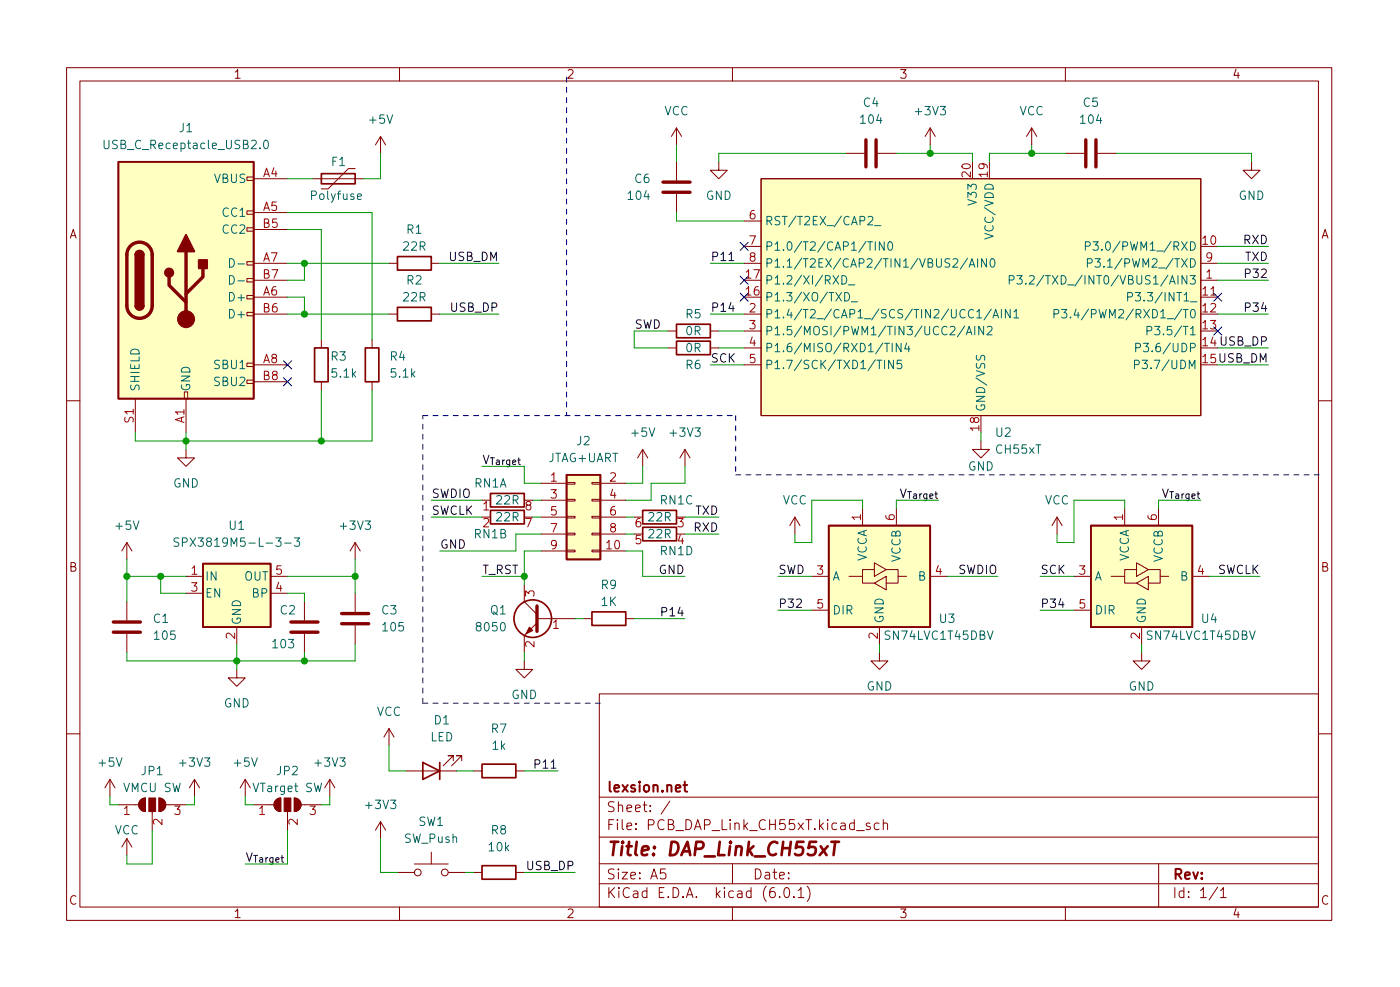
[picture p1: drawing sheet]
<svg xmlns="http://www.w3.org/2000/svg" width="210mm" height="148mm" viewBox="0 0 210 148" stroke-linecap="round" stroke-linejoin="round" font-family="sans-serif">
<g fill="none" stroke="#840000" stroke-width=".15">
<path d="M10 10.2h190v128h-190zM12 12.2h186v124h-186zM60 10.2v2M101.6 19.2v2.6M101.6 19.2l-.8 1.3M101.6 19.2l.8 1.3M110 10.2v2M139.7 19.2l-.8 1.3M139.7 19.2v2.6M139.7 19.2l.8 1.3M154.9 19.2l-.7 1.3M154.9 19.2v2.6"/>
<path d="M154.9 19.2l.8 1.3M160 10.2v2M37.1 39.3h1v.5h-1zM37.1 34.2h1v.5h-1zM37.1 31.7h1v.5h-1zM37.1 26.6h1v.5h-1zM38.1 39.5h5.1M38.1 26.8h5.1M38.1 31.9h5.1M38.1 34.5h5.1M47 26.8h7.6M53.3 25.3h-1l-3 3.1h-1"/>
<path d="M57.1 20.5v2.5M57.1 20.5l-.7 1.3M57.1 20.5l.8 1.3M58.4 39.5h1.3M64.8 39.5h1.2M101.6 24.3v2.8M101.6 29.1v2.8M107.9 24.3v1.3h1.3l-1.3 1.2-1.2-1.2h1.2M111.8 39.5h2.5M111.8 33.2h2.5M111.8 37h2.5M114.3 26.8h66v35.6h-66z"/>
<path d="M127 23h2.8M131.8 23h2.8M160 23h2.8M164.8 23h2.8M180.3 39.5h2.6M188 24.3v1.3h1.2l-1.2 1.2-1.3-1.2h1.3M20.3 59.9v5M27.7 58.8h.5v1.1h-.5zM27.9 59.9v5M37.1 57.1h1v.5h-1zM37.1 54.5h1v.5h-1zM37.1 46.9h1v.5h-1z"/>
<path d="M37.1 44.4h1v.5h-1zM37.1 41.8h1v.5h-1zM38.1 47.2h5.1M38.1 44.6h5.1M38.1 54.8h5.1M38.1 42.1h5.1M38.1 57.3h5.1M48.3 51v1.2M48.3 57.3v1.3M55.9 51v1.2M55.9 57.3v1.3M58.4 47.2h1.3"/>
<path d="M64.8 47.2h1.2M100.3 52.2h1.3M100.3 49.7h1.3M106.7 52.2h1.2M106.7 49.7h1.2M111.8 52.2h2.5M111.8 47.2h2.5M111.8 54.8h2.5M111.8 49.7h2.5M180.3 44.6h2.6M180.3 42.1h2.6M10 60.2h2"/>
<path d="M27.9 67.5v1.2h1.3l-1.3 1.3-1.2-1.3h1.2M81.3 72.6h3.8M81.3 75.1h3.8M81.3 77.6h3.8M85.1 77.5h1.3v.3h-1.3zM85.1 75h1.3v.2h-1.3zM85.1 72.4h1.3v.3h-1.3zM88.9 77.5h1.3v.3h-1.3zM88.9 75h1.3v.2h-1.3zM88.9 72.4h1.3v.3h-1.3zM90.2 72.6h3.8M90.2 75.1h3.8"/>
<path d="M90.2 77.6h3.8M96.5 67.5l-.7 1.2M96.5 67.5v2.5M96.5 67.5l.8 1.2M102.9 67.5l-.8 1.2M102.9 67.5v2.5M102.9 67.5l.7 1.2M119.4 77.6l-.8 1.3M119.4 77.6v2.6M119.4 77.6l.7 1.3M129.5 76.4v2.5M134.6 76.4v2.5"/>
<path d="M147.3 66.2v1.3h-1.3l1.3 1.2 1.3-1.2h-1.3M158.7 77.6l-.7 1.3M158.7 77.6v2.6M158.7 77.6l.8 1.3M168.9 76.4v2.5M174 76.4v2.5M198 60.2h2M19 81.4v2.6M19 90.3v2.8M19 95.2v2.8M19 81.4l-.7 1.3M19 81.4l.8 1.3"/>
<path d="M27.9 86.5h2.6M27.9 89.1h2.6M35.6 94.1v2.6M40.6 86.5h2.6M40.6 89.1h2.6M45.7 90.3v2.8M45.7 95.2v2.8M53.3 81.4v2.6M53.3 89.1v2.8M53.3 93.9v2.8M53.3 81.4l-.7 1.3M53.3 81.4l.8 1.3"/>
<path d="M78.7 99.2v1.3h1.3l-1.3 1.3-1.2-1.3h1.2M78.7 87.8v2.5l1.9 1.9M80.6 93.5l-1.9 1.9v2.6M80.6 92.9h5.8M81.3 82.7h3.8M81.3 80.2h3.8M85.1 82.6h1.3v.2h-1.3zM85.1 80h1.3v.3h-1.3zM87.6 92.9h1.3M88.9 82.6h1.3v.2h-1.3zM88.9 80h1.3v.3h-1.3zM90.2 82.7h3.8"/>
<path d="M90.2 80.2h3.8M94 92.9h1.2M121.9 86.5h2.6M121.9 91.6h2.6M127.5 86.5h2v1h1.8M131.3 85.5h-1.8v1M131.3 84.5l1.8 1-1.8 1zM131.3 87.5l1.8-1v2.1zM132.1 98v1.2h1.2l-1.2 1.3-1.3-1.3h1.3M132.1 94.1v2.6M133.1 85.5h1.8v1h1.2M134.9 86.5v1h-1.8"/>
<path d="M139.7 86.5h2.5M161.3 86.5h2.5M161.3 91.6h2.5M166.9 86.5h2v1h1.8M170.7 85.5h-1.8v1M170.7 84.5l1.8 1-1.8 1zM170.7 87.5l1.8-1v2.1zM171.4 98v1.2h1.3l-1.3 1.3-1.2-1.3h1.2M171.4 94.1v2.6M172.5 85.5h1.7v1h1.3M174.2 86.5v1h-1.7M179.1 86.5h2.5"/>
<path d="M10 110.2h2M16.5 117l-.8 1.3M16.5 117v2.5M16.5 117l.8 1.3M23.9 119.8a1.02 1.02 0 0 1 1 1 1.02 1.02 0 0 1-1 1zM29.2 117l-.8 1.3M29.2 117v2.5M29.2 117l.8 1.3M35.6 100.5v1.3h1.2l-1.2 1.2-1.3-1.2h1.3M36.8 117l-.7 1.3M36.8 117v2.5M36.8 117l.8 1.3"/>
<path d="M44.2 119.8a1.02 1.02 0 0 1 1 1 1.02 1.02 0 0 1-1 1zM49.5 117l-.7 1.3M49.5 117v2.5M49.5 117l.8 1.3M58.4 109.4l-.7 1.3M58.4 109.4v2.5M58.4 109.4l.8 1.3M61 115.7h7.6M68.1 114.2v-.8h-.8h.8l-1.6 1.6M69.3 114.2v-.8h-.7h.7l-1.5 1.6M71.1 115.7h1.3M77.5 115.7h1.2"/>
<path d="M90 104.2h108v32h-108zM90 119.7h108M198 110.2h2M17.8 120.8h3M19 125.9l-.7 1.3M19 125.9v2.5M19 125.9l.8 1.3M21.1 120.1l.3-.2 .4-.1v2a1.02 1.02 0 0 1-.9-.6 1.02 1.02 0 0 1 .2-1.1zM22.9 121.8v2.8M24.9 120.8h3M38.1 120.8h3M41.4 120.1l.4-.2 .4-.1v2a1.02 1.02 0 0 1-1-.6 1.02 1.02 0 0 1 .2-1.1z"/>
<path d="M43.2 121.8v2.8M45.2 120.8h3.1M57.1 123.4l-.7 1.2M57.1 123.4v2.5M57.1 123.4l.8 1.2M59.7 131h2.5M60 136.2v2M62.2 129.7h5.1M64.8 127.9v1.8M67.3 131h2.5M71.1 131h1.3M77.5 131h1.2"/>
<path d="M90 132.7h108M90 129.7h108M90 125.7h108M99.9 130.4h-.7v.8l.2-.2 .5 .1 .1 .2-.1 .5-.2 .1h-.3l-.2-.1M100.6 120.3l-1.3 1.9M110 136.2v2M110 129.7v3M117.1 134.6v.1M117.9 133.3l.3-.1a.94 .94 0 0 1 0 1.5h-.1a1 1 0 0 1-.2-1.4zM119.2 134.6v.1M119.9 133.7l.4-.5v1.5M119.9 134.7h.8"/>
<path d="M121.2 133a1.72 1.72 0 0 1 0 2.3M128.7 124.7h1.1M130.7 123.6l-.4-.1-.2 .3 .1 .2 .5 .1v.4h-.6M132 123.6l-.4-.1-.3 .3v.5l.1 .2h.6M132.7 123.7a.37 .37 0 0 1 .6 .1v.7M132.7 123v1.5M160 136.2v2M174 129.7v6.5M182.9 133.2l-1.3 1.9M183.3 133.7l.4-.5v1.5M183.3 134.7h.9"/>
<circle cx="62.7" cy="131" r=".51"/>
<circle cx="66.8" cy="131" r=".51"/>
</g>
<path d="M124.9 126.4h1.1M125.4 126.4l-.2 2" fill="none" stroke="#840000" stroke-width=".4"/>
<path d="M102.6 117.8h.6M102.8 117.3v1.3l.1 .2h.3" fill="none" stroke="#840000" stroke-width=".3"/>
<g fill="#ffffc2" stroke="#ffffc2" stroke-width=".15">
<path d="M163.8 78.9h15.3v15.2h-15.3z"/>
<path d="M17.8 24.3h20.3v35.6h-20.3z"/>
<path d="M124.5 78.9h15.2v15.2h-15.2z"/>
<path d="M85.1 71.3h5.1v12.7h-5.1z"/>
<path d="M30.5 84.6h10.1v9.5h-10.1z"/>
<path d="M114.3 26.8h66v35.6h-66z"/>
</g>
<g fill="none" stroke="#840000" stroke-width=".25">
<path d="M17.8 24.3h20.3v35.6h-20.3zM20.3 38.3a.64 .64 0 0 1 .7-.7 .64 .64 0 0 1 .6 .7M48.3 26.1h5v1.5h-5zM59.7 38.5h5.1v2h-5.1zM20.3 45.9a.64 .64 0 0 0 .7 .6 .64 .64 0 0 0 .6-.6M47.2 52.2h2.1v5.1h-2.1zM54.9 52.2h2v5.1h-2zM59.7 46.1h5.1v2.1h-5.1zM101.6 51.2h5.1v2h-5.1zM101.6 48.7h5.1v2h-5.1zM73.7 74.1h5v2h-5zM73.7 76.6h5v2h-5z"/>
<path d="M85.1 71.3h5.1v12.7h-5.1zM96.5 79.2h5.1v2h-5.1zM96.5 76.6h5.1v2h-5.1zM124.5 78.9h15.2v15.2h-15.2zM163.8 78.9h15.3v15.2h-15.3zM30.5 84.6h10.1v9.5h-10.1zM88.9 91.9h5.1v2h-5.1zM63.5 114.5l2.5 1.2-2.5 1.3zM66 114.5v2.5M72.4 114.7h5.1v2h-5.1zM72.4 130h5.1v2h-5.1z"/>
<circle cx="80" cy="92.9" r="2.82"/>
</g>
<g fill="#840000" stroke="#840000" stroke-width=".15">
<path d="M41.4 120.1l.4-.2 .4-.1v2a1.02 1.02 0 0 1-1-.6 1.02 1.02 0 0 1 .2-1.1z"/>
<path d="M42.7 119.8h1v2h-1z"/>
<path d="M44.2 119.8a1.02 1.02 0 0 1 1 1 1.02 1.02 0 0 1-1 1z"/>
<path d="M79.5 94.1l.5 .5-1 .6z"/>
<path d="M21.1 120.1l.3-.2 .4-.1v2a1.02 1.02 0 0 1-.9-.6 1.02 1.02 0 0 1 .2-1.1z"/>
<path d="M22.4 119.8h1v2h-1z"/>
<path d="M23.9 119.8a1.02 1.02 0 0 1 1 1 1.02 1.02 0 0 1-1 1z"/>
<circle cx="27.9" cy="47.9" r="1.27"/>
</g>
<g fill="none" stroke="#840000" stroke-width=".51">
<path d="M19.6 36.9a1.91 1.91 0 0 1 2.1-.4 1.91 1.91 0 0 1 1.2 1.8v7.6a1.91 1.91 0 0 1-1.9 1.9 1.91 1.91 0 0 1-2-1.9v-7.6a1.91 1.91 0 0 1 .6-1.4zM27.9 37.8v10.1M99.6 27.3h4M99.6 28.9h4M130 21v4.1M131.6 21v4.1M163.1 21v4.1M164.6 21v4.1M25.4 41.6v1.2l2.5 2.6M30.5 40.3v1.3l-2.6 2.5M17 94.9h4.1M17 93.4h4.1"/>
<path d="M43.7 94.9h4.1M43.7 93.4h4.1M51.3 93.6h4.1M51.3 92.1h4.1M80.6 91v3.8"/>
</g>
<g fill="#840000" stroke="#840000" stroke-width=".25">
<path d="M20.3 45.9h1.3a.64 .64 0 0 1-.6 .6 .64 .64 0 0 1-.7-.6z"/>
<path d="M20.3 38.3h1.3v7.6h-1.3z"/>
<path d="M20.5 37.8a.64 .64 0 0 1 .7-.1 .64 .64 0 0 1 .4 .6h-1.3z"/>
<path d="M27.9 35.2l1.3 2.6h-2.5z"/>
<path d="M29.8 39h1.3v1.3h-1.3z"/>
<circle cx="25.4" cy="40.9" r=".63"/>
</g>
<g fill="none" stroke="#006464" stroke-width=".15">
<path d="M15.6 21.1v1l.3 .2h.3l.2-.2v-1M34.5 38.8a.64 .64 0 0 1 .7 .7 .64 .64 0 0 1-.7 .6zM35.7 39.6h1M39.8 21.1h.1a.69 .69 0 0 1 .5 .5 .69 .69 0 0 1-.3 .7h-.1a.69 .69 0 0 1-.5-.5 .69 .69 0 0 1 .3-.7zM53.7 29.5l.6-.1-.1-.2-.3-.1-.2 .2v.6h.5M130.3 36.3h.7M130.4 32.6l.4-.1 .2 .1 .1 .2-.8 1h.8M131.3 33.9h1M131.5 36.3v1.3M132.8 36.3v1.3l-.7-1.3v1.3M133.5 36.4l.1-.1a.69 .69 0 0 1 .5 .5 .69 .69 0 0 1-.2 .7l-.1 .1a.69 .69 0 0 1-.3-1.2zM145.3 38.8l-1.1 1.6"/>
<path d="M145.7 39.7h.6M146.8 38.8v1.3M148.1 38.8v1.3l-.7-1.3v1.3M148.9 38.9l.1-.1a.69 .69 0 0 1 .5 .6 .69 .69 0 0 1-.3 .6l-.1 .1a.69 .69 0 0 1-.5-.5 .69 .69 0 0 1 .3-.7zM163 37l.6-.1 .1-.2v-.3l-.2-.1h-.5v1.3M163.3 39.5l.6-.1 .1-.1v-.3l-.2-.2h-.5v1.3M164.2 36.3h.7l-.4 .5 .4 .1v.5l-.2 .2h-.4l-.1-.2M164.5 38.8h.7l-.4 .5 .4 .1v.6l-.2 .1h-.4l-.1-.1M34.5 41.4a.64 .64 0 0 1 .7 .6 .64 .64 0 0 1-.7 .6zM35.7 42.2h1M126.4 41.4a.64 .64 0 0 1 .8 .6 .64 .64 0 0 1-.8 .6zM126.9 43.9a.64 .64 0 0 1 .7 .7 .64 .64 0 0 1-.7 .6z"/>
<path d="M127.4 42.8h1M127.8 45.3h1M132.8 51.5h.8M132.8 54.1v1.2M134 51.5v1.3M134.2 54.1v1.2l-.7-1.2v1.2M135.3 51.5v1.3l-.7-1.3v1.3M135.4 54.1h-.6l-.1 .6 .2-.1h.4l.1 .2v.4l-.2 .1-.5-.1M136.2 51.5l-.3 .9h.8M136.5 52v.8M144.9 48.9l-1.1 1.7M145.1 50.3l.4-1.3 .5 1.3"/>
<path d="M145.2 49.9h.6M145.5 40.1l.5-1.3 .4 1.3M146.4 49v1.3M146.7 53.3l-.1 .5 .3 .3 .3-.2 .2-.5h.4l.1 .2-.1 .5M146.7 46.8l.4-.3v1.2M146.7 47.7h.7M147.7 49v1.3l-.7-1.3v1.3M148.3 49.1l.5-.1 .1 .1 .1 .3-.8 .9h.8M148.9 46.4l-1.1 1.6M149.1 47.7l.4-1.2 .5 1.2M149.2 47.4h.6M150.4 46.5v1.2"/>
<path d="M151.6 42h.6l.1-.2-.1-.3-.1-.1h-.5v1.2M151.7 46.5v1.2l-.7-1.2v1.2M152.3 46.8l.3-.3v1.2M152.3 47.7h.7M152.7 41.4h.8l-.4 .5 .3 .1v.5l-.1 .1h-.4l-.2-.1M154.1 42.5v.1M154.6 41.5l.5-.1 .2 .1v.2l-.8 .9h.8M158.3 47.1h.6l.1-.2v-.3l-.2-.1h-.5v1.2M159.4 46.5h.8l-.4 .4 .4 .2v.5l-.2 .1h-.4l-.2-.1M160.8 47.6v.1M169.4 44.6l.6-.1 .1-.2-.1-.3-.2-.1h-.4v1.3M170.4 54.7h.6l.1-.2-.1-.3-.1-.1h-.5v1.2"/>
<path d="M170.6 52.2l.6-.1 .1-.1-.1-.3-.2-.2h-.4v1.3M172.3 49.7l.6-.1 .1-.2-.1-.3-.2-.1h-.4v1.3M26.9 80.8l-.5-.1-.2 .2v.3l.5 .3 .2 .3-.3 .2h-.5M27.4 81.4h.6l.1-.2v-.3l-.2-.2h-.5v1.3M42.8 81.5h.9M44.2 80.7h.8l-.4 .5 .3 .2v.5l-.1 .1h-.4l-.2-.1"/>
</g>
<path d="M109.5 39.1h.7" fill="none" stroke="#0f0f0f" stroke-width=".15"/>
<path d="M85.1 11.6v50.8M63.5 62.4h47M110.5 62.4v8.9M110.5 71.3h87.6M63.5 105.6v-43.2M90.2 105.6h-26.7" fill="none" stroke="#0000c2" stroke-width=".15" stroke-dasharray=".8 .8"/>
<g fill="none" stroke="#009600" stroke-width=".15">
<path d="M43.2 39.5h15.2M43.2 31.9h12.7v19.1M43.2 34.5h5.1v16.5M43.2 26.8h3.8M45.7 39.5v2.6h-2.5M57.1 23v3.8h-2.5M66 39.5h8.9M101.6 21.8v2.5M101.6 31.9v1.3h10.2M106.7 39.5h5.1M127 23h-19.1v1.3M134.6 23h11.4v1.3"/>
<path d="M139.7 21.8v1.2M154.9 21.8v1.2M160 23h-11.4v1.3M167.6 23h20.4v1.3M182.9 39.5h7.6M182.9 37h7.6M43.2 47.2h15.2M43.2 44.6h2.5v2.6M48.3 58.6v7.6M55.9 58.6v7.6h-35.6v-1.3M66 47.2h8.9M100.3 49.7h-5.1v2.5h5.1"/>
<path d="M106.7 47.2h5.1M106.7 54.8h5.1M107.9 49.7h3.9M107.9 52.2h3.9M182.9 47.2h7.6M182.9 52.2h7.6M182.9 54.8h7.6M182.9 42.1h7.6M27.9 64.9v2.6M64.8 75.1h7.6M64.8 77.6h7.6M72.4 70h6.3v2.6h2.6"/>
<path d="M80 75.1h1.3M80 77.6h1.3M94 77.6h1.2M96.5 70v2.6h-2.5M102.9 70v2.6h-5.1v2.5h-3.8M102.9 77.6h5M129.5 76.4v-1.3h-7.6v6.3h-2.5v-1.2M141 75.1h-6.4v1.3M147.3 64.9v1.3M168.9 76.4v-1.3h-7.6v6.3h-2.6v-1.2M180.3 75.1h-6.3v1.3M19 86.5h8.9"/>
<path d="M19 84v6.3M24.1 86.5v2.6h3.8M35.6 96.7v3.8M43.2 89.1h2.5v1.2M43.2 86.5h10.1M45.7 98v1.2M53.3 96.7v2.5h-34.3v-1.2M53.3 84v5.1M72.4 86.5h6.3M78.7 98v1.2M81.3 80.2h-3.8v2.5h-11.5M81.3 82.7h-2.6v5.1"/>
<path d="M86.4 92.9h1.2M94 82.7h2.5v3.8h6.4M94 80.2h1.2M95.2 92.9h7.7M102.9 80.2h5M116.8 86.5h5.1M116.8 91.6h5.1M132.1 96.7v1.3M142.2 86.5h7.7M156.2 86.5h5.1M156.2 91.6h5.1M171.4 96.7v1.3"/>
<path d="M181.6 86.5h7.6M16.5 119.5v1.3h1.3M29.2 119.5v1.3h-1.3M36.8 119.5v1.3h1.3M49.5 119.5v1.3h-1.2M58.4 111.9v3.8h2.6M68.6 115.7h2.5M78.7 115.7h5.1M22.9 124.6v5.1h-3.9v-1.3M43.2 124.6v5.1h-6.4M57.1 125.9v5.1h2.6M69.8 131h1.3"/>
<path d="M78.7 131h7.7"/>
</g>
<g fill="none" stroke="#000084" stroke-width=".15">
<path d="M111.2 36.4l1.2 1.2M112.4 36.4l-1.2 1.2M42.6 54.2l1.2 1.2M42.6 56.7l1.2 1.2M43.8 54.2l-1.2 1.2M43.8 56.7l-1.2 1.2M111.2 41.5l1.2 1.2M111.2 44l1.2 1.2M112.4 41.5l-1.2 1.2M112.4 44l-1.2 1.2M182.3 44l1.2 1.2M182.3 49.1l1.2 1.2"/>
<path d="M183.5 44l-1.2 1.2M183.5 49.1l-1.2 1.2"/>
</g>
<g fill="#009600" stroke="#009600" stroke-width=".15">
<circle cx="53.3" cy="86.5" r=".46"/>
<circle cx="45.7" cy="39.5" r=".46"/>
<circle cx="45.7" cy="47.2" r=".46"/>
<circle cx="35.6" cy="99.2" r=".46"/>
<circle cx="45.7" cy="99.2" r=".46"/>
<circle cx="24.1" cy="86.5" r=".46"/>
<circle cx="78.7" cy="86.5" r=".46"/>
<circle cx="19" cy="86.5" r=".46"/>
<circle cx="48.3" cy="66.2" r=".46"/>
<circle cx="27.9" cy="66.2" r=".46"/>
<circle cx="139.7" cy="23" r=".46"/>
<circle cx="154.9" cy="23" r=".46"/>
</g>
<text font-size="2.8" fill="#840000" x="91" y="128.5">Title: DAP_Link_CH55xT</text>
<g font-size="2.1" fill="#840000">
<text x="91" y="118.9">lexsion.net</text>
<text x="91" y="124.6">File: PCB_DAP_Link_CH55xT.kicad_sch</text>
<text x="91" y="121.9">Sheet: /</text>
<text x="91" y="134.8">KiCad E.D.A. kicad (6.0.1)</text>
<text x="91" y="132">Size: A5</text>
<text x="113" y="132">Date:</text>
<text x="176" y="132">Rev:</text>
<text x="176" y="134.8">Id: 1/1</text>
</g>
<g font-size="1.8" fill="#840000">
<text x="35" y="11.8">1</text>
<text x="85" y="11.8">2</text>
<text x="135" y="11.8">3</text>
<text x="185" y="11.8">4</text>
<text x="10.3" y="35.8">A</text>
<text x="198.4" y="35.8">A</text>
<text x="10.3" y="85.8">B</text>
<text x="198.4" y="85.8">B</text>
<text x="10.3" y="135.8">C</text>
<text x="35" y="137.8">1</text>
<text x="85" y="137.8">2</text>
<text x="135" y="137.8">3</text>
<text x="185" y="137.8">4</text>
<text x="198.4" y="135.8">C</text>
</g>
<g font-size="1.8" fill="#006464">
<text x="99.7" y="17.3">VCC</text>
<text x="129.7" y="16">C4</text>
<text x="137.6" y="17.3">+3V3</text>
<text x="153.1" y="17.3">VCC</text>
<text x="162.7" y="16">C5</text>
<text x="16.2" y="22.4">USB_C_Receptacle_USB2.0</text>
<text x="27" y="19.8">J1</text>
<text x="55.6" y="18.6">+5V</text>
<text x="129.3" y="18.6">104</text>
<text x="162.4" y="18.6">104</text>
<text x="32.2" y="27.5">VBUS</text>
<text x="49.8" y="24.9">F1</text>
<text x="95.3" y="27.5">C6</text>
<text x="33.5" y="32.5">CC1</text>
<text x="33.5" y="35.1">CC2</text>
<text x="46.8" y="30">Polyfuse</text>
<text x="61.1" y="35.1">R1</text>
<text x="94.4" y="30">104</text>
<text x="106" y="30">GND</text>
<text x="114.8" y="33.8">RST/T2EX_/CAP2_</text>
<text x="146.7" y="30.5" transform="rotate(-90 146.7 30.5)">V33</text>
<text x="149.2" y="35.3" transform="rotate(-90 149.2 35.3)">VCC/VDD</text>
<text x="186" y="30">GND</text>
<text x="60.6" y="37.6">22R</text>
<text x="114.8" y="37.6">P1.0/T2/CAP1/TIN0</text>
<text x="114.8" y="40.2">P1.1/T2EX/CAP2/TIN1/VBUS2/AIN0</text>
<text x="165.2" y="37.6">P3.0/PWM1_/RXD</text>
<text x="165.4" y="40.2">P3.1/PWM2_/TXD</text>
<text x="34.8" y="45.2">D+</text>
<text x="34.8" y="47.8">D+</text>
<text x="60.6" y="45.2">22R</text>
<text x="61.1" y="42.7">R2</text>
<text x="103" y="47.8">R5</text>
<text x="114.8" y="45.2">P1.3/XO/TXD_</text>
<text x="114.8" y="42.7">P1.2/XI/RXD_</text>
<text x="114.8" y="47.8">P1.4/T2_/CAP1_/SCS/TIN2/UCC1/AIN1</text>
<text x="155.9" y="42.7">P3.2/TXD_/INT0/VBUS1/AIN3</text>
<text x="161.6" y="47.8">P3.4/PWM2/RXD1_/T0</text>
<text x="170.9" y="45.2">P3.3/INT1_</text>
<text x="103" y="52.9">0R</text>
<text x="103" y="50.3">0R</text>
<text x="114.8" y="50.3">P1.5/MOSI/PWM1/TIN3/UCC2/AIN2</text>
<text x="114.8" y="52.9">P1.6/MISO/RXD1/TIN4</text>
<text x="172" y="52.9">P3.6/UDP</text>
<text x="173.6" y="50.3">P3.5/T1</text>
<text x="21" y="58.8" transform="rotate(-90 21 58.8)">SHIELD</text>
<text x="28.6" y="58.8" transform="rotate(-90 28.6 58.8)">GND</text>
<text x="32.4" y="55.4">SBU1</text>
<text x="32.4" y="57.9">SBU2</text>
<text x="49.7" y="54.1">R3</text>
<text x="49.9" y="56.7">5.1k</text>
<text x="58.6" y="54.1">R4</text>
<text x="58.8" y="56.7">5.1k</text>
<text x="103" y="55.4">R6</text>
<text x="114.8" y="55.4">P1.7/SCK/TXD1/TIN5</text>
<text x="171.7" y="55.4">P3.7/UDM</text>
<text x="94.9" y="65.6">+5V</text>
<text x="100.8" y="65.6">+3V3</text>
<text x="148" y="61.9" transform="rotate(-90 148 61.9)">GND/VSS</text>
<text x="149.6" y="65.6">U2</text>
<text x="82.3" y="69.4">JTAG+UART</text>
<text x="86.6" y="66.8">J2</text>
<text x="145.4" y="70.6">GND</text>
<text x="149.6" y="68.1">CH55xT</text>
<text x="26" y="73.2">GND</text>
<text x="71.3" y="73.2">RN1A</text>
<text x="74.6" y="75.7">22R</text>
<text x="99.2" y="75.7">RN1C</text>
<text x="117.5" y="75.7">VCC</text>
<text x="156.9" y="75.7">VCC</text>
<text x="17.5" y="79.5">+5V</text>
<text x="28.2" y="82.1">SPX3819M5-L-3-3</text>
<text x="34.4" y="79.5">U1</text>
<text x="51.3" y="79.5">+3V3</text>
<text x="71.3" y="80.8">RN1B</text>
<text x="74.6" y="78.3">22R</text>
<text x="97.4" y="80.8">22R</text>
<text x="97.4" y="78.3">22R</text>
<text x="99.2" y="83.3">RN1D</text>
<text x="30.7" y="87.2">IN</text>
<text x="30.7" y="89.7">EN</text>
<text x="36.7" y="87.2">OUT</text>
<text x="37.9" y="89.7">BP</text>
<text x="90.3" y="88.4">R9</text>
<text x="125" y="87.2">A</text>
<text x="130.2" y="84.4" transform="rotate(-90 130.2 84.4)">VCCA</text>
<text x="135.3" y="84.4" transform="rotate(-90 135.3 84.4)">VCCB</text>
<text x="137.9" y="87.2">B</text>
<text x="164.3" y="87.2">A</text>
<text x="169.5" y="84.4" transform="rotate(-90 169.5 84.4)">VCCA</text>
<text x="174.6" y="84.4" transform="rotate(-90 174.6 84.4)">VCCB</text>
<text x="177.3" y="87.2">B</text>
<text x="23" y="93.5">C1</text>
<text x="36.2" y="93.9" transform="rotate(-90 36.2 93.9)">GND</text>
<text x="42.1" y="92.2">C2</text>
<text x="57.3" y="92.2">C3</text>
<text x="57.6" y="94.8">105</text>
<text x="71.7" y="94.8">8050</text>
<text x="73.7" y="92.2">Q1</text>
<text x="90.3" y="91">1K</text>
<text x="125" y="92.2">DIR</text>
<text x="132.7" y="93.6" transform="rotate(-90 132.7 93.6)">GND</text>
<text x="141.1" y="93.5">U3</text>
<text x="164.3" y="92.2">DIR</text>
<text x="172.1" y="93.6" transform="rotate(-90 172.1 93.6)">GND</text>
<text x="180.5" y="93.5">U4</text>
<text x="23.3" y="96">105</text>
<text x="41.1" y="97.3">103</text>
<text x="133.1" y="96">SN74LVC1T45DBV</text>
<text x="172.5" y="96">SN74LVC1T45DBV</text>
<text x="33.6" y="106.2">GND</text>
<text x="56.6" y="107.5">VCC</text>
<text x="76.8" y="104.9">GND</text>
<text x="130.1" y="103.7">GND</text>
<text x="169.5" y="103.7">GND</text>
<text x="64.6" y="111.3">LED</text>
<text x="65.2" y="108.7">D1</text>
<text x="73.8" y="110">R7</text>
<text x="73.9" y="112.6">1k</text>
<text x="14.9" y="115.1">+5V</text>
<text x="18.6" y="118.9">VMCU SW</text>
<text x="21.3" y="116.4">JP1</text>
<text x="27.1" y="115.1">+3V3</text>
<text x="35.2" y="115.1">+5V</text>
<text x="38.2" y="118.9">VTarget SW</text>
<text x="41.6" y="116.4">JP2</text>
<text x="47.4" y="115.1">+3V3</text>
<text x="17.2" y="125.3">VCC</text>
<text x="55.1" y="121.4">+3V3</text>
<text x="62.9" y="124">SW1</text>
<text x="73.8" y="125.3">R8</text>
<text x="60.7" y="126.5">SW_Push</text>
<text x="73.5" y="127.8">10k</text>
</g>
<g font-size="1.8" fill="#a90000">
<text x="39.5" y="26.6">A4</text>
<text x="145.8" y="26.5" transform="rotate(-90 145.8 26.5)">20</text>
<text x="148.3" y="26.5" transform="rotate(-90 148.3 26.5)">19</text>
<text x="39.5" y="31.7">A5</text>
<text x="39.5" y="34.2">B5</text>
<text x="112.5" y="32.9">6</text>
<text x="39.5" y="39.3">A7</text>
<text x="39.5" y="41.8">B7</text>
<text x="112" y="41.8">17</text>
<text x="112.5" y="36.7">7</text>
<text x="112.5" y="39.3">8</text>
<text x="180.6" y="36.7">10</text>
<text x="181.1" y="41.8">1</text>
<text x="181.1" y="39.3">9</text>
<text x="39.5" y="44.4">A6</text>
<text x="39.5" y="46.9">B6</text>
<text x="112" y="44.4">16</text>
<text x="112.5" y="46.9">2</text>
<text x="180.6" y="44.4">11</text>
<text x="180.6" y="46.9">12</text>
<text x="112.5" y="49.4">3</text>
<text x="112.5" y="52">4</text>
<text x="180.6" y="49.4">13</text>
<text x="39.5" y="54.5">A8</text>
<text x="39.5" y="57.1">B8</text>
<text x="112.5" y="54.5">5</text>
<text x="20.1" y="63.5" transform="rotate(-90 20.1 63.5)">S1</text>
<text x="27.7" y="63.5" transform="rotate(-90 27.7 63.5)">A1</text>
<text x="147.1" y="64.6" transform="rotate(-90 147.1 64.6)">18</text>
<text x="72.5" y="76.6">1</text>
<text x="78.9" y="76.6">8</text>
<text x="82.7" y="72.3">1</text>
<text x="82.7" y="74.8">3</text>
<text x="82.7" y="77.4">5</text>
<text x="91.6" y="72.3">2</text>
<text x="91.6" y="74.8">4</text>
<text x="91.6" y="77.4">6</text>
<text x="72.5" y="79.2">2</text>
<text x="78.9" y="79.2">7</text>
<text x="82.7" y="79.9">7</text>
<text x="82.7" y="82.5">9</text>
<text x="91.1" y="82.5">10</text>
<text x="91.6" y="79.9">8</text>
<text x="95.4" y="81.7">5</text>
<text x="95.4" y="79.2">6</text>
<text x="101.7" y="81.7">4</text>
<text x="101.7" y="79.2">3</text>
<text x="129.3" y="78.1" transform="rotate(-90 129.3 78.1)">1</text>
<text x="134.4" y="78.1" transform="rotate(-90 134.4 78.1)">6</text>
<text x="168.7" y="78.1" transform="rotate(-90 168.7 78.1)">1</text>
<text x="173.7" y="78.1" transform="rotate(-90 173.7 78.1)">6</text>
<text x="28.7" y="86.3">1</text>
<text x="28.7" y="88.8">3</text>
<text x="41.4" y="88.8">4</text>
<text x="41.4" y="86.3">5</text>
<text x="80.3" y="89.6" transform="rotate(-90 80.3 89.6)">3</text>
<text x="122.7" y="86.3">3</text>
<text x="140.5" y="86.3">4</text>
<text x="162.1" y="86.3">3</text>
<text x="179.8" y="86.3">4</text>
<text x="35.3" y="95.9" transform="rotate(-90 35.3 95.9)">2</text>
<text x="83" y="94.4">1</text>
<text x="122.7" y="91.3">5</text>
<text x="131.8" y="95.9" transform="rotate(-90 131.8 95.9)">2</text>
<text x="162.1" y="91.3">5</text>
<text x="171.2" y="95.9" transform="rotate(-90 171.2 95.9)">2</text>
<text x="80.3" y="97.2" transform="rotate(-90 80.3 97.2)">2</text>
<text x="18.6" y="122.3">1</text>
<text x="24.4" y="123.8" transform="rotate(-90 24.4 123.8)">2</text>
<text x="26.2" y="122.3">3</text>
<text x="38.9" y="122.3">1</text>
<text x="44.7" y="123.8" transform="rotate(-90 44.7 123.8)">2</text>
<text x="46.5" y="122.3">3</text>
</g>
<g font-size="1.8" fill="#0f0f0f">
<text x="67.5" y="39.2">USB_DM</text>
<text x="106.7" y="39.2">P11</text>
<text x="186.8" y="36.6">RXD</text>
<text x="187" y="39.2">TXD</text>
<text x="187.4" y="41.7">P32</text>
<text x="67.8" y="46.8">USB_DP</text>
<text x="106.7" y="46.8">P14</text>
<text x="187.4" y="46.8">P34</text>
<text x="95.2" y="49.3">SWD</text>
<text x="180.6" y="52">14 USB_DP</text>
<text x="106.7" y="54.4">SCK</text>
<text x="180.6" y="54.5">15 USB_DM</text>
<text x="72.4" y="69.7">V_{Target}</text>
<text x="64.8" y="77.3">SWCLK</text>
<text x="64.8" y="74.7">SWDIO</text>
<text x="104.4" y="77.3">TXD</text>
<text x="132" y="74.7">V_{Target}</text>
<text x="171.4" y="74.7">V_{Target}</text>
<text x="66" y="82.4">GND</text>
<text x="104.2" y="79.8">RXD</text>
<text x="72.4" y="86.2">T_RST</text>
<text x="98.9" y="86.2">GND</text>
<text x="116.8" y="86.2">SWD</text>
<text x="143.9" y="86.2">SWDIO</text>
<text x="156.2" y="86.2">SCK</text>
<text x="182.7" y="86.2">SWCLK</text>
<text x="99.7" y="92.5">P14</text>
<text x="116.8" y="91.3">P32</text>
<text x="156.2" y="91.3">P34</text>
<text x="80.7" y="115.4">P11</text>
<text x="36.8" y="129.4">V_{Target}</text>
<text x="79.2" y="130.6">USB_DP</text>
</g>
</svg>
